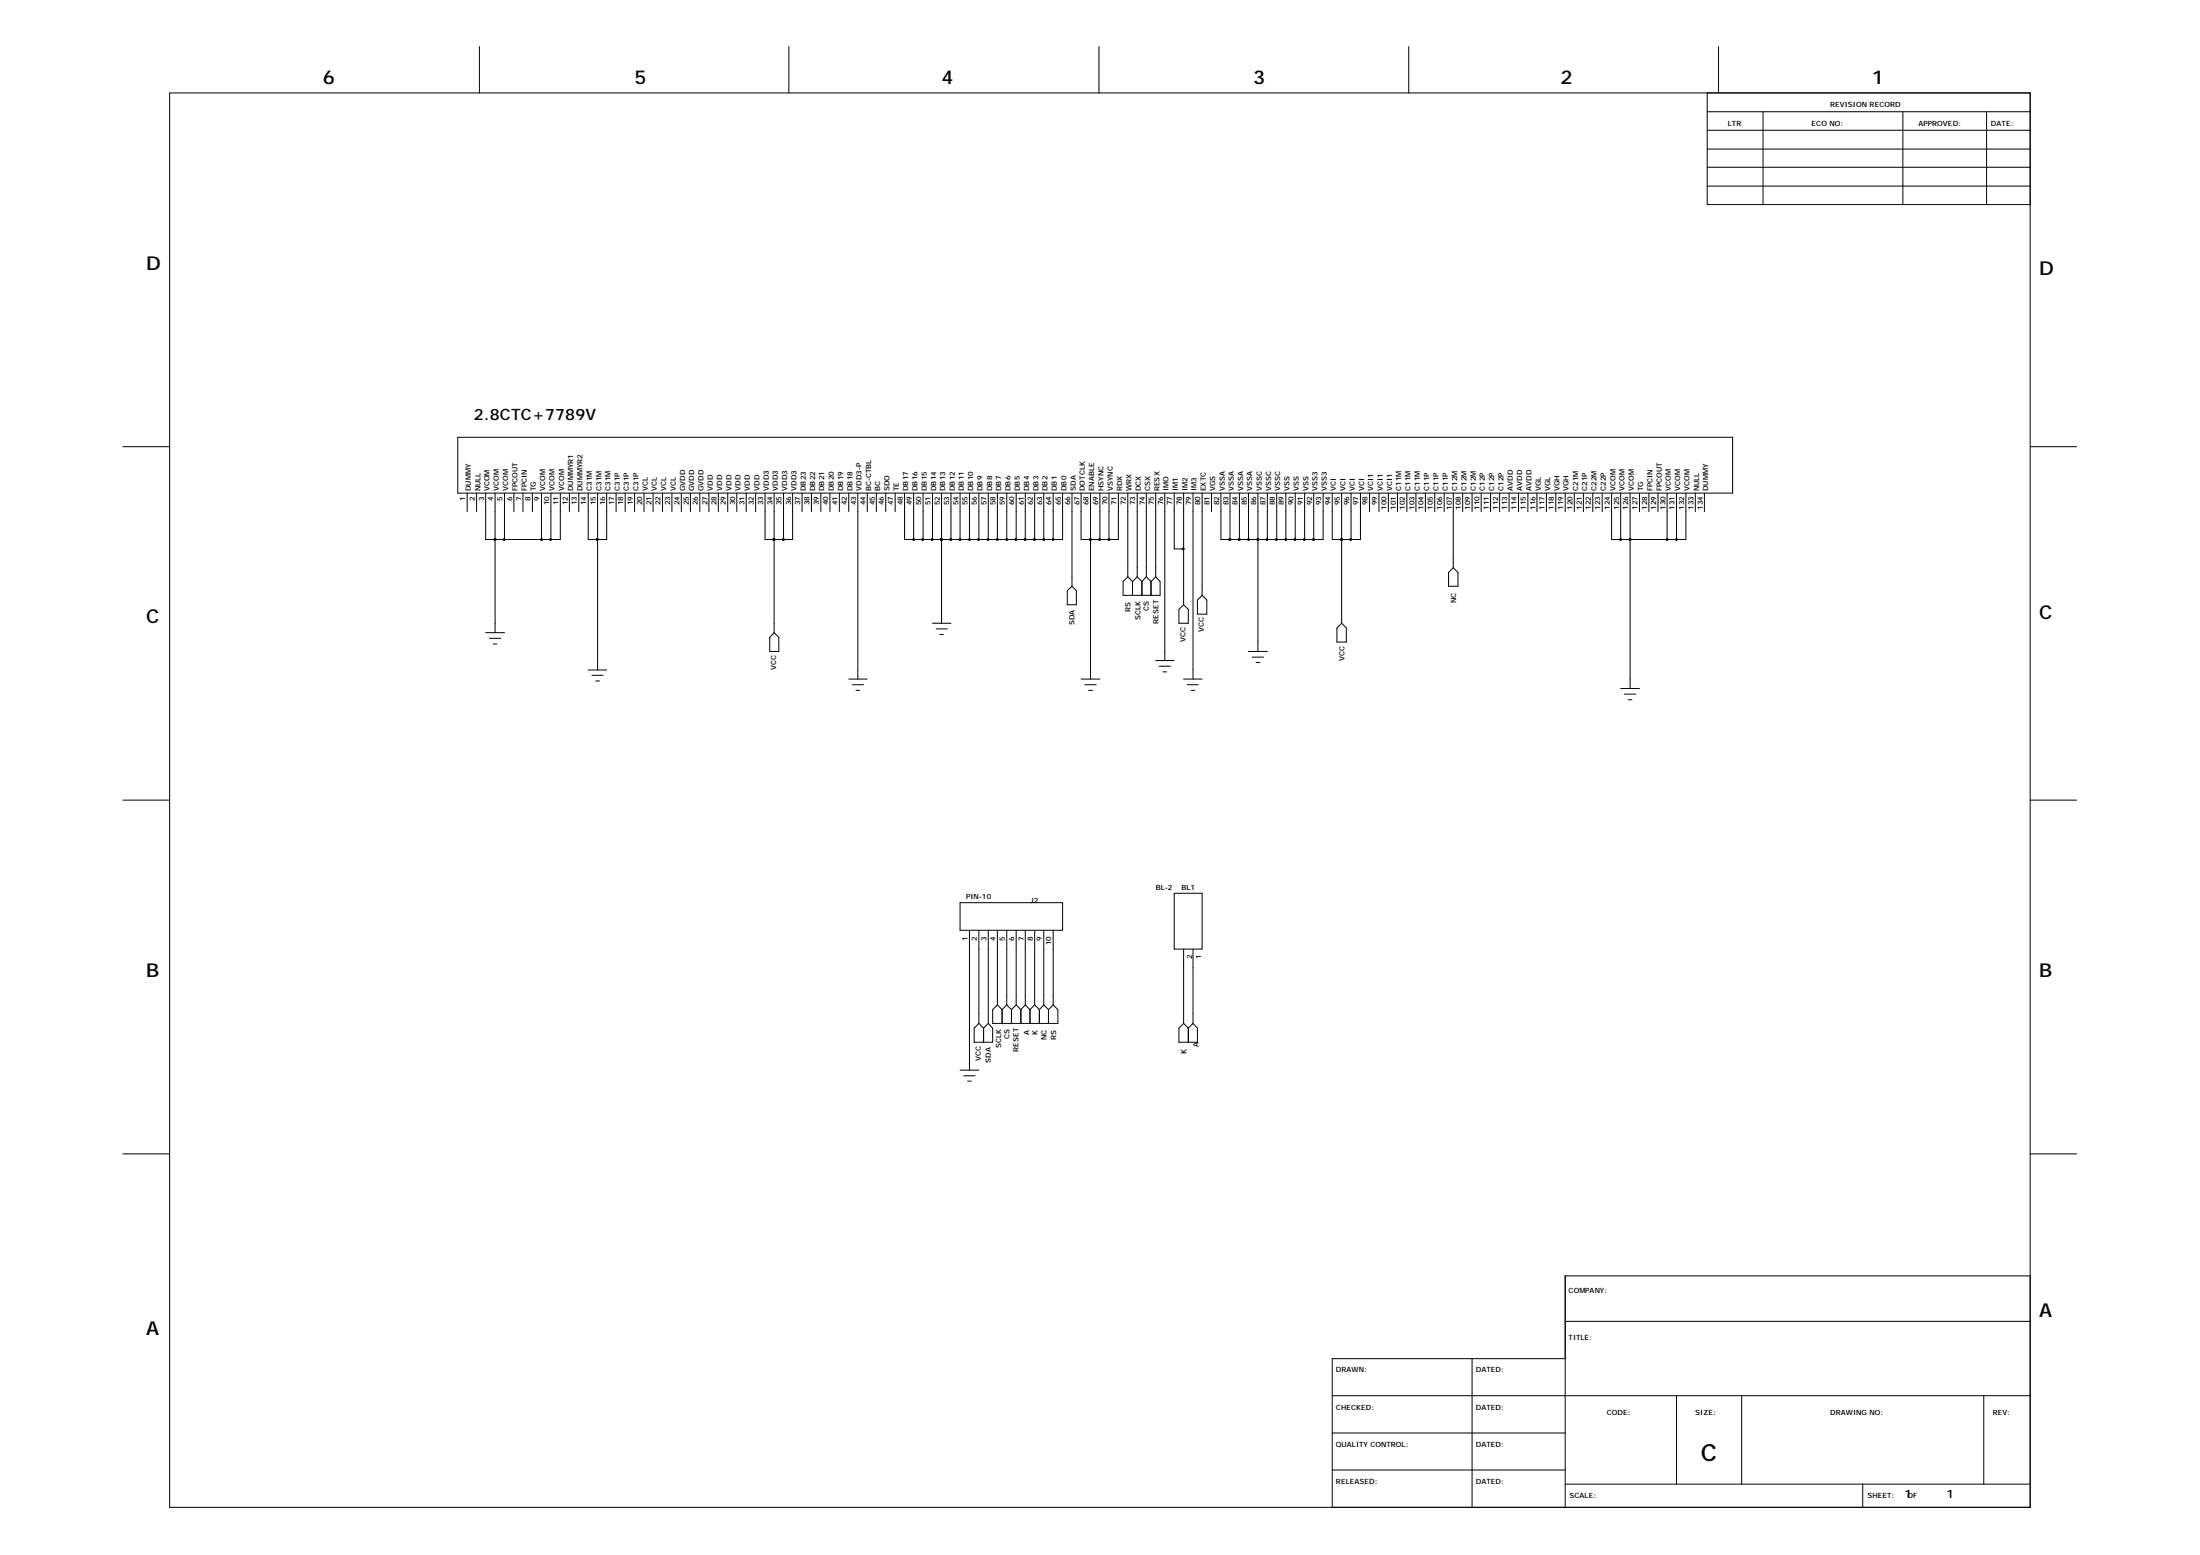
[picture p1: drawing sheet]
<svg xmlns="http://www.w3.org/2000/svg" width="297mm" height="210mm" viewBox="0 0 297 210" stroke-linecap="round" stroke-linejoin="round" font-family="sans-serif">
<g fill="none" stroke="#000" stroke-width=".14">
<path d="M22.9 12.5h251.2v191h-251.2zM64.7 6.3v6.2M106.5 6.3v6.2M148.4 6.3v6.2M190.2 6.3v6.2M230.5 15.1h43.6M230.5 17.6h43.6M230.5 12.5v15.1h43.6M232 6.3v6.2M238 15.1v12.5M256.9 15.1v12.5M268.2 15.1v12.5"/>
<path d="M230.5 20.1h43.6M230.5 22.6h43.6M230.5 25.1h43.6M61.8 59h172.1v7.6h-172.1zM16.6 60.3h6.3M63.1 66.6v2.5M64.3 66.6v2.5M65.6 66.6v6.2h10v-6.2M66.8 66.6v18.8M68.1 66.6v6.2M69.4 66.6v2.5M70.6 66.6v2.5"/>
<path d="M71.9 66.6v2.5M73.1 66.6v6.2M74.4 66.6v6.2M76.9 66.6v2.5M78.1 66.6v2.5M79.4 66.6v6.2h2.5v-6.2M80.7 66.6v23.8M83.2 66.6v2.5M84.4 66.6v2.5M85.7 66.6v2.5M87 66.6v2.5M88.2 66.6v2.5"/>
<path d="M89.5 66.6v2.5M90.7 66.6v2.5M92 66.6v2.5M93.2 66.6v2.5M94.5 66.6v2.5M95.7 66.6v2.5M97 66.6v2.5M98.3 66.6v2.5M99.5 66.6v2.5M100.8 66.6v2.5M102 66.6v2.5M103.3 66.6v6.2h3.7v-6.2"/>
<path d="M104.5 66.6v18.8M105.8 66.6v6.2M108.3 66.6v2.5M109.6 66.6v2.5M110.8 66.6v2.5M112.1 66.6v2.5M113.3 66.6v2.5M114.6 66.6v2.5M115.8 66.6v25.1M117.1 66.6v2.5M118.3 66.6v2.5M119.6 66.6v2.5"/>
<path d="M120.9 66.6v2.5M122.1 66.6v6.2h21.4v-6.2M123.4 66.6v6.2M124.6 66.6v6.2M125.9 66.6v6.2M127.1 66.6v17.5M128.4 66.6v6.2M129.6 66.6v6.2M130.9 66.6v6.2M132.2 66.6v6.2M133.4 66.6v6.2M134.7 66.6v6.2"/>
<path d="M135.9 66.6v6.2M137.2 66.6v6.2M138.4 66.6v6.2M139.7 66.6v6.2M140.9 66.6v6.2M142.2 66.6v6.2M144.1 79.7l.6-.6 .6 .6v1.9h-1.2zM144.7 66.6v12.5M146 66.6v6.2h5v-6.2M147.2 66.6v25.1M148.5 66.6v6.2M149.7 66.6v6.2"/>
<path d="M152.3 66.6v11.3M152.3 77.9l-.7 .6v1.9h5v-1.9l-.6-.6M152.3 77.9l.6 .6M152.9 78.5v1.9M153.5 66.6v11.3M153.5 77.9l.7 .6M153.5 77.9l-.6 .6M154.2 78.5v1.9M154.8 66.6v11.3M154.8 77.9l.6 .6M154.8 77.9l-.6 .6M155.4 78.5v1.9"/>
<path d="M156 66.6v11.3M156 77.9l-.6 .6M157.3 66.6v22.6M158.5 66.6v7.5h1.3M159.8 66.6v15M161.1 66.6v25.1M162.3 66.6v13.8M163.6 66.6v2.5M164.8 66.6v6.2h13.8v-6.2M166.1 66.6v6.2M167.3 66.6v6.2M168.6 66.6v6.2"/>
<path d="M169.8 66.6v21.3M171.1 66.6v6.2M172.4 66.6v6.2M173.6 66.6v6.2M174.9 66.6v6.2M176.1 66.6v6.2M177.4 66.6v6.2M179.9 66.6v6.2h3.8v-6.2M181.1 66.6v17.5M182.4 66.6v6.2M184.9 66.6v2.5M186.2 66.6v2.5"/>
<path d="M187.5 66.6v2.5M188.7 66.6v2.5M189.9 66.6v2.5M191.2 66.6v2.5M192.4 66.6v2.5M193.7 66.6v2.5M195 66.6v2.5M196.2 66.6v10M196.2 76.6l.6 .7v1.8h-1.2v-1.8zM197.5 66.6v2.5M198.8 66.6v2.5M200 66.6v2.5"/>
<path d="M201.3 66.6v2.5M202.5 66.6v2.5M203.8 66.6v2.5M205 66.6v2.5M206.3 66.6v2.5M207.5 66.6v2.5M208.8 66.6v2.5M210.1 66.6v2.5M211.3 66.6v2.5M212.6 66.6v2.5M213.8 66.6v2.5M215.1 66.6v2.5"/>
<path d="M216.3 66.6v2.5M217.6 66.6v6.2h10v-6.2M218.8 66.6v6.2M220.1 66.6v26.3M221.4 66.6v2.5M222.6 66.6v2.5M223.9 66.6v2.5M225.1 66.6v6.2M226.4 66.6v6.2M228.9 66.6v2.5M230.1 66.6v2.5M274.1 60.3h6.3"/>
<path d="M65.6 85.4h2.5M66.1 86.2h1.5M66.6 86.9h.5M79.4 90.4h2.5M79.9 91.2h1.5M80.4 91.9h.5M104.5 85.4l.7 .6v1.9h-1.3v-1.9zM114.6 91.7h2.5M115.1 92.4h1.5M115.6 93.2h.5M125.9 84.1h2.5M126.4 84.9h1.5"/>
<path d="M126.9 85.7h.5M146 91.7h2.5M146.5 92.4h1.5M147 93.2h.5M156 89.2h2.5M156.5 89.9h1.5M157 90.7h.5M159.8 91.7h2.5M159.8 81.6l.6 .7v1.8h-1.2v-1.8zM160.3 92.4h1.5M160.8 93.2h.5M162.3 80.4l.6 .6v1.9h-1.2v-1.9z"/>
<path d="M168.6 87.9h2.5M169.1 88.7h1.5M169.6 89.4h.5M181.1 84.1l.7 .7v1.9h-1.3v-1.9zM218.8 92.9h2.6M219.3 93.7h1.6M219.8 94.5h.5M16.6 108h6.3M274.1 108h6.3M129.6 121.8h13.9v3.8h-13.9zM130.9 125.6v18.9M132.2 125.6v12.5"/>
<path d="M132.2 138.1l-.7 .7v1.9h2.5v-1.9l-.6-.7M132.2 138.1l.6 .7M132.8 138.8v1.9M133.4 125.6v12.5M133.4 138.1l-.6 .7M134.7 125.6v10.1M134.7 135.7l-.7 .6v1.8h8.8v-1.8l-.6-.6M134.7 135.7l.6 .6M135.3 136.3v1.8M135.9 125.6v10.1M135.9 135.7l-.6 .6M135.9 135.7l.7 .6"/>
<path d="M136.6 136.3v1.8M137.2 125.6v10.1M137.2 135.7l.6 .6M137.2 135.7l-.6 .6M137.8 136.3v1.8M138.4 125.6v10.1M138.4 135.7l-.6 .6M138.4 135.7l.7 .6M139.1 136.3v1.8M139.7 125.6v10.1M139.7 135.7l.6 .6M139.7 135.7l-.6 .6"/>
<path d="M140.3 136.3v1.8M140.9 125.6v10.1M140.9 135.7l.7 .6M140.9 135.7l-.6 .6M141.6 136.3v1.8M142.2 125.6v10.1M142.2 135.7l-.6 .6M158.5 120.6h3.8v7.5h-3.8zM159.8 128.1v10M159.8 138.1l-.6 .7v1.9h2.5v-1.9l-.6-.7M159.8 138.1l.6 .7M160.4 138.8v1.9"/>
<path d="M161.1 128.1v10M161.1 138.1l-.7 .7M16.6 155.8h6.3M129.6 144.5h2.6M130.1 145.2h1.6M130.6 145.9h.5M274.1 155.8h6.3M211.3 178.4h62.8M274.1 172.2h-62.8v31.3M179.9 188.4h94.2M179.9 193.4h31.4M179.9 198.4h31.4"/>
<path d="M198.8 183.4v20.1M211.3 183.4h-31.4v20.1M226.4 188.4v11.9M235.2 188.4v11.9M267.8 188.4v11.9M211.3 200.3h62.8M251.5 200.3v3.2"/>
</g>
<g fill="#000" stroke="#000" stroke-width=".14">
<path d="M66.7 72.7h.2v.2h-.2z" fill-rule="evenodd"/>
<path d="M66.7 72.7h.2v.2h-.2z" fill-rule="evenodd"/>
<path d="M68 72.7h.2v.2h-.2z" fill-rule="evenodd"/>
<path d="M73 72.7h.2v.2h-.2z" fill-rule="evenodd"/>
<path d="M74.2 72.7h.2v.2h-.2z" fill-rule="evenodd"/>
<path d="M80.5 72.7h.2v.2h-.2z" fill-rule="evenodd"/>
<path d="M80.5 72.7h.2v.2h-.2z" fill-rule="evenodd"/>
<path d="M104.4 72.7h.2v.1l-.1 .2-.1-.1z" fill-rule="evenodd"/>
<path d="M104.4 72.7h.2v.1l-.1 .2-.1-.1z" fill-rule="evenodd"/>
<path d="M105.7 72.7h.2v.1l-.2 .2v-.1z" fill-rule="evenodd"/>
<path d="M123.3 72.7h.1v.2h-.1z" fill-rule="evenodd"/>
<path d="M124.5 72.7h.2v.2h-.2z" fill-rule="evenodd"/>
<path d="M125.8 72.7h.1v.2h-.1z" fill-rule="evenodd"/>
<path d="M127 72.7h.2l.1 .1-.2 .2-.1-.1z" fill-rule="evenodd"/>
<path d="M127 72.7h.2l.1 .1-.2 .2-.1-.1z" fill-rule="evenodd"/>
<path d="M128.3 72.7h.2v.1l-.1 .2-.1-.1z" fill-rule="evenodd"/>
<path d="M129.5 72.7h.2v.2h-.2z" fill-rule="evenodd"/>
<path d="M130.8 72.7h.2v.2h-.2z" fill-rule="evenodd"/>
<path d="M132 72.7h.2v.2h-.2z" fill-rule="evenodd"/>
<path d="M133.3 72.7h.2v.2h-.2z" fill-rule="evenodd"/>
<path d="M134.6 72.7h.1v.2h-.1z" fill-rule="evenodd"/>
<path d="M135.8 72.7h.2v.2h-.2z" fill-rule="evenodd"/>
<path d="M137.1 72.7h.1v.2h-.1z" fill-rule="evenodd"/>
<path d="M138.3 72.7h.2l.1 .1-.2 .2-.1-.1z" fill-rule="evenodd"/>
<path d="M139.6 72.7h.2v.1l-.1 .2-.1-.1z" fill-rule="evenodd"/>
<path d="M140.8 72.7h.2v.2h-.2z" fill-rule="evenodd"/>
<path d="M142.1 72.7h.2v.2h-.2z" fill-rule="evenodd"/>
<path d="M147.1 72.7h.2v.2h-.2z" fill-rule="evenodd"/>
<path d="M147.1 72.7h.2v.2h-.2z" fill-rule="evenodd"/>
<path d="M148.4 72.7h.1v.2h-.1z" fill-rule="evenodd"/>
<path d="M149.6 72.7h.2v.2h-.2z" fill-rule="evenodd"/>
<path d="M159.7 74h.1v.2h-.1z" fill-rule="evenodd"/>
<path d="M165.9 72.7h.2l.1 .1-.2 .2-.1-.1z" fill-rule="evenodd"/>
<path d="M167.2 72.7h.2l.1 .1-.2 .2-.1-.1z" fill-rule="evenodd"/>
<path d="M168.5 72.7h.2v.2h-.2z" fill-rule="evenodd"/>
<path d="M169.7 72.7h.2v.2h-.2z" fill-rule="evenodd"/>
<path d="M169.7 72.7h.2v.2h-.2z" fill-rule="evenodd"/>
<path d="M171 72.7h.1v.2h-.1z" fill-rule="evenodd"/>
<path d="M172.2 72.7h.2v.2h-.2z" fill-rule="evenodd"/>
<path d="M173.5 72.7h.2v.2h-.2z" fill-rule="evenodd"/>
<path d="M174.7 72.7h.2v.2h-.2z" fill-rule="evenodd"/>
<path d="M176 72.7h.2v.2h-.2z" fill-rule="evenodd"/>
<path d="M177.2 72.7h.3v.1l-.2 .2-.1-.1z" fill-rule="evenodd"/>
<path d="M181 72.7h.2v.2h-.2z" fill-rule="evenodd"/>
<path d="M181 72.7h.2v.2h-.2z" fill-rule="evenodd"/>
<path d="M182.3 72.7h.2v.2h-.2z" fill-rule="evenodd"/>
<path d="M218.7 72.7h.2v.2h-.2z" fill-rule="evenodd"/>
<path d="M220 72.7h.2v.2h-.2z" fill-rule="evenodd"/>
<path d="M220 72.7h.2v.2h-.2z" fill-rule="evenodd"/>
<path d="M225 72.7h.2v.2h-.2z" fill-rule="evenodd"/>
<path d="M226.3 72.7h.1v.2h-.1z" fill-rule="evenodd"/>
</g>
<text font-size="3.2" x="229.7" y="197.2">C</text>
<g font-size="2.6">
<text x="43.6" y="11.3">6</text>
<text x="85.7" y="11.3">5</text>
<text x="127.1" y="11.3">4</text>
<text x="169.2" y="11.3">3</text>
<text x="210.7" y="11.3">2</text>
<text x="252.7" y="11.3">1</text>
<text x="19.7" y="36.4">D</text>
<text x="275.3" y="37.1">D</text>
<text x="275.3" y="83.5">C</text>
<text x="19.7" y="84.1">C</text>
<text x="19.7" y="131.9">B</text>
<text x="275.3" y="131.9">B</text>
<text x="275.3" y="177.7">A</text>
<text x="19.7" y="180.2">A</text>
</g>
<text font-size="2.1" x="64" y="56.7">2.8CTC+7789V</text>
<g font-size="1.6">
<text x="257.1" y="202.2">1</text>
<text x="262.8" y="202.2">1</text>
</g>
<g font-size="1">
<text x="233.3" y="16.9">LTR</text>
<text x="244.6" y="16.9">ECO NO:</text>
<text x="247.1" y="14.4">REVISION RECORD</text>
<text x="259" y="16.9">APPROVED:</text>
<text x="268.8" y="16.9">DATE:</text>
<text x="62.8" y="67.6" transform="rotate(-90 62.8 67.6)">1</text>
<text x="63.6" y="66.3" transform="rotate(-90 63.6 66.3)">DUMMY</text>
<text x="64.1" y="67.6" transform="rotate(-90 64.1 67.6)">2</text>
<text x="64.9" y="66.3" transform="rotate(-90 64.9 66.3)">NULL</text>
<text x="65.4" y="67.6" transform="rotate(-90 65.4 67.6)">3</text>
<text x="66.1" y="66.3" transform="rotate(-90 66.1 66.3)">VCOM</text>
<text x="66.6" y="67.6" transform="rotate(-90 66.6 67.6)">4</text>
<text x="67.4" y="66.3" transform="rotate(-90 67.4 66.3)">VCOM</text>
<text x="67.9" y="67.6" transform="rotate(-90 67.9 67.6)">5</text>
<text x="68.6" y="66.3" transform="rotate(-90 68.6 66.3)">VCOM</text>
<text x="69.1" y="67.6" transform="rotate(-90 69.1 67.6)">6</text>
<text x="69.9" y="66.3" transform="rotate(-90 69.9 66.3)">FPCOUT</text>
<text x="70.4" y="67.6" transform="rotate(-90 70.4 67.6)">7</text>
<text x="71.1" y="66.3" transform="rotate(-90 71.1 66.3)">FPCIN</text>
<text x="71.6" y="67.6" transform="rotate(-90 71.6 67.6)">8</text>
<text x="72.3" y="66.3" transform="rotate(-90 72.3 66.3)">TG</text>
<text x="72.9" y="67.6" transform="rotate(-90 72.9 67.6)">9</text>
<text x="73.6" y="66.3" transform="rotate(-90 73.6 66.3)">VCOM</text>
<text x="74.1" y="68.2" transform="rotate(-90 74.1 68.2)">10</text>
<text x="74.9" y="66.3" transform="rotate(-90 74.9 66.3)">VCOM</text>
<text x="75.4" y="68.2" transform="rotate(-90 75.4 68.2)">11</text>
<text x="76.2" y="66.3" transform="rotate(-90 76.2 66.3)">VCOM</text>
<text x="76.7" y="68.2" transform="rotate(-90 76.7 68.2)">12</text>
<text x="77.4" y="66.3" transform="rotate(-90 77.4 66.3)">DUMMYR1</text>
<text x="77.9" y="68.2" transform="rotate(-90 77.9 68.2)">13</text>
<text x="78.7" y="66.3" transform="rotate(-90 78.7 66.3)">DUMMYR2</text>
<text x="79.2" y="68.2" transform="rotate(-90 79.2 68.2)">14</text>
<text x="79.9" y="66.3" transform="rotate(-90 79.9 66.3)">C31M</text>
<text x="80.4" y="68.2" transform="rotate(-90 80.4 68.2)">15</text>
<text x="81.2" y="66.3" transform="rotate(-90 81.2 66.3)">C31M</text>
<text x="81.7" y="68.2" transform="rotate(-90 81.7 68.2)">16</text>
<text x="82.4" y="66.3" transform="rotate(-90 82.4 66.3)">C31M</text>
<text x="82.9" y="68.2" transform="rotate(-90 82.9 68.2)">17</text>
<text x="83.7" y="66.3" transform="rotate(-90 83.7 66.3)">C31P</text>
<text x="84.2" y="68.2" transform="rotate(-90 84.2 68.2)">18</text>
<text x="84.9" y="66.3" transform="rotate(-90 84.9 66.3)">C31P</text>
<text x="85.4" y="68.2" transform="rotate(-90 85.4 68.2)">19</text>
<text x="86.2" y="66.3" transform="rotate(-90 86.2 66.3)">C31P</text>
<text x="86.7" y="68.2" transform="rotate(-90 86.7 68.2)">20</text>
<text x="87.5" y="66.3" transform="rotate(-90 87.5 66.3)">VCL</text>
<text x="88" y="68.2" transform="rotate(-90 88 68.2)">21</text>
<text x="88.7" y="66.3" transform="rotate(-90 88.7 66.3)">VCL</text>
<text x="89.2" y="68.2" transform="rotate(-90 89.2 68.2)">22</text>
<text x="90" y="66.3" transform="rotate(-90 90 66.3)">VCL</text>
<text x="90.5" y="68.2" transform="rotate(-90 90.5 68.2)">23</text>
<text x="91.2" y="66.3" transform="rotate(-90 91.2 66.3)">VCL</text>
<text x="91.7" y="68.2" transform="rotate(-90 91.7 68.2)">24</text>
<text x="92.5" y="66.3" transform="rotate(-90 92.5 66.3)">GVDD</text>
<text x="93" y="68.2" transform="rotate(-90 93 68.2)">25</text>
<text x="93.7" y="66.3" transform="rotate(-90 93.7 66.3)">GVDD</text>
<text x="94.2" y="68.2" transform="rotate(-90 94.2 68.2)">26</text>
<text x="95" y="66.3" transform="rotate(-90 95 66.3)">GVDD</text>
<text x="95.5" y="68.2" transform="rotate(-90 95.5 68.2)">27</text>
<text x="96.2" y="66.3" transform="rotate(-90 96.2 66.3)">VDD</text>
<text x="96.7" y="68.2" transform="rotate(-90 96.7 68.2)">28</text>
<text x="97.5" y="66.3" transform="rotate(-90 97.5 66.3)">VDD</text>
<text x="98" y="68.2" transform="rotate(-90 98 68.2)">29</text>
<text x="98.8" y="66.3" transform="rotate(-90 98.8 66.3)">VDD</text>
<text x="99.3" y="68.2" transform="rotate(-90 99.3 68.2)">30</text>
<text x="100" y="66.3" transform="rotate(-90 100 66.3)">VDD</text>
<text x="100.5" y="68.2" transform="rotate(-90 100.5 68.2)">31</text>
<text x="101.3" y="66.3" transform="rotate(-90 101.3 66.3)">VDD</text>
<text x="101.8" y="68.2" transform="rotate(-90 101.8 68.2)">32</text>
<text x="102.5" y="66.3" transform="rotate(-90 102.5 66.3)">VDD</text>
<text x="103" y="68.2" transform="rotate(-90 103 68.2)">33</text>
<text x="103.8" y="66.3" transform="rotate(-90 103.8 66.3)">VDD3</text>
<text x="104.3" y="68.2" transform="rotate(-90 104.3 68.2)">34</text>
<text x="105" y="66.3" transform="rotate(-90 105 66.3)">VDD3</text>
<text x="105.5" y="68.2" transform="rotate(-90 105.5 68.2)">35</text>
<text x="106.3" y="66.3" transform="rotate(-90 106.3 66.3)">VDD3</text>
<text x="106.8" y="68.2" transform="rotate(-90 106.8 68.2)">36</text>
<text x="107.5" y="66.3" transform="rotate(-90 107.5 66.3)">VDD3</text>
<text x="108" y="68.2" transform="rotate(-90 108 68.2)">37</text>
<text x="108.8" y="66.3" transform="rotate(-90 108.8 66.3)">DB23</text>
<text x="109.3" y="68.2" transform="rotate(-90 109.3 68.2)">38</text>
<text x="110.1" y="66.3" transform="rotate(-90 110.1 66.3)">DB22</text>
<text x="110.6" y="68.2" transform="rotate(-90 110.6 68.2)">39</text>
<text x="111.3" y="66.3" transform="rotate(-90 111.3 66.3)">DB21</text>
<text x="111.8" y="68.2" transform="rotate(-90 111.8 68.2)">40</text>
<text x="112.6" y="66.3" transform="rotate(-90 112.6 66.3)">DB20</text>
<text x="113.1" y="68.2" transform="rotate(-90 113.1 68.2)">41</text>
<text x="113.8" y="66.3" transform="rotate(-90 113.8 66.3)">DB19</text>
<text x="114.3" y="68.2" transform="rotate(-90 114.3 68.2)">42</text>
<text x="115.1" y="66.3" transform="rotate(-90 115.1 66.3)">DB18</text>
<text x="115.6" y="68.2" transform="rotate(-90 115.6 68.2)">43</text>
<text x="116.3" y="66.3" transform="rotate(-90 116.3 66.3)">VDD3-P</text>
<text x="116.8" y="68.2" transform="rotate(-90 116.8 68.2)">44</text>
<text x="117.6" y="66.3" transform="rotate(-90 117.6 66.3)">BC-CTBL</text>
<text x="118.1" y="68.2" transform="rotate(-90 118.1 68.2)">45</text>
<text x="118.8" y="66.3" transform="rotate(-90 118.8 66.3)">BC</text>
<text x="119.3" y="68.2" transform="rotate(-90 119.3 68.2)">46</text>
<text x="120.1" y="66.3" transform="rotate(-90 120.1 66.3)">SDO</text>
<text x="120.6" y="68.2" transform="rotate(-90 120.6 68.2)">47</text>
<text x="121.4" y="66.3" transform="rotate(-90 121.4 66.3)">TE</text>
<text x="121.9" y="68.2" transform="rotate(-90 121.9 68.2)">48</text>
<text x="122.6" y="66.3" transform="rotate(-90 122.6 66.3)">DB17</text>
<text x="123.1" y="68.2" transform="rotate(-90 123.1 68.2)">49</text>
<text x="123.9" y="66.3" transform="rotate(-90 123.9 66.3)">DB16</text>
<text x="124.4" y="68.2" transform="rotate(-90 124.4 68.2)">50</text>
<text x="125.1" y="66.3" transform="rotate(-90 125.1 66.3)">DB15</text>
<text x="125.6" y="68.2" transform="rotate(-90 125.6 68.2)">51</text>
<text x="126.4" y="66.3" transform="rotate(-90 126.4 66.3)">DB14</text>
<text x="126.9" y="68.2" transform="rotate(-90 126.9 68.2)">52</text>
<text x="127.6" y="66.3" transform="rotate(-90 127.6 66.3)">DB13</text>
<text x="128.1" y="68.2" transform="rotate(-90 128.1 68.2)">53</text>
<text x="128.9" y="66.3" transform="rotate(-90 128.9 66.3)">DB12</text>
<text x="129.4" y="68.2" transform="rotate(-90 129.4 68.2)">54</text>
<text x="130.1" y="66.3" transform="rotate(-90 130.1 66.3)">DB11</text>
<text x="130.6" y="68.2" transform="rotate(-90 130.6 68.2)">55</text>
<text x="131.4" y="66.3" transform="rotate(-90 131.4 66.3)">DB10</text>
<text x="131.9" y="68.2" transform="rotate(-90 131.9 68.2)">56</text>
<text x="132.7" y="66.3" transform="rotate(-90 132.7 66.3)">DB9</text>
<text x="133.2" y="68.2" transform="rotate(-90 133.2 68.2)">57</text>
<text x="133.9" y="66.3" transform="rotate(-90 133.9 66.3)">DB8</text>
<text x="134.4" y="68.2" transform="rotate(-90 134.4 68.2)">58</text>
<text x="135.2" y="66.3" transform="rotate(-90 135.2 66.3)">DB7</text>
<text x="135.7" y="68.2" transform="rotate(-90 135.7 68.2)">59</text>
<text x="136.4" y="66.3" transform="rotate(-90 136.4 66.3)">DB6</text>
<text x="136.9" y="68.2" transform="rotate(-90 136.9 68.2)">60</text>
<text x="137.7" y="66.3" transform="rotate(-90 137.7 66.3)">DB5</text>
<text x="138.2" y="68.2" transform="rotate(-90 138.2 68.2)">61</text>
<text x="138.9" y="66.3" transform="rotate(-90 138.9 66.3)">DB4</text>
<text x="139.4" y="68.2" transform="rotate(-90 139.4 68.2)">62</text>
<text x="140.2" y="66.3" transform="rotate(-90 140.2 66.3)">DB3</text>
<text x="140.7" y="68.2" transform="rotate(-90 140.7 68.2)">63</text>
<text x="141.4" y="66.3" transform="rotate(-90 141.4 66.3)">DB2</text>
<text x="141.9" y="68.2" transform="rotate(-90 141.9 68.2)">64</text>
<text x="142.7" y="66.3" transform="rotate(-90 142.7 66.3)">DB1</text>
<text x="143.2" y="68.2" transform="rotate(-90 143.2 68.2)">65</text>
<text x="144" y="66.3" transform="rotate(-90 144 66.3)">DB0</text>
<text x="144.5" y="68.2" transform="rotate(-90 144.5 68.2)">66</text>
<text x="145.2" y="66.3" transform="rotate(-90 145.2 66.3)">SDA</text>
<text x="145.8" y="68.2" transform="rotate(-90 145.8 68.2)">67</text>
<text x="146.5" y="66.3" transform="rotate(-90 146.5 66.3)">DOTCLK</text>
<text x="147" y="68.2" transform="rotate(-90 147 68.2)">68</text>
<text x="147.7" y="66.3" transform="rotate(-90 147.7 66.3)">ENABLE</text>
<text x="148.3" y="68.2" transform="rotate(-90 148.3 68.2)">69</text>
<text x="149" y="66.3" transform="rotate(-90 149 66.3)">HSYNC</text>
<text x="149.5" y="68.2" transform="rotate(-90 149.5 68.2)">70</text>
<text x="150.2" y="66.3" transform="rotate(-90 150.2 66.3)">VSYNC</text>
<text x="150.7" y="68.2" transform="rotate(-90 150.7 68.2)">71</text>
<text x="151.5" y="66.3" transform="rotate(-90 151.5 66.3)">RDX</text>
<text x="152" y="68.2" transform="rotate(-90 152 68.2)">72</text>
<text x="152.8" y="66.3" transform="rotate(-90 152.8 66.3)">WRX</text>
<text x="153.3" y="68.2" transform="rotate(-90 153.3 68.2)">73</text>
<text x="154.1" y="66.3" transform="rotate(-90 154.1 66.3)">DCX</text>
<text x="154.6" y="68.2" transform="rotate(-90 154.6 68.2)">74</text>
<text x="155.3" y="66.3" transform="rotate(-90 155.3 66.3)">CSX</text>
<text x="155.8" y="68.2" transform="rotate(-90 155.8 68.2)">75</text>
<text x="156.5" y="66.3" transform="rotate(-90 156.5 66.3)">RESX</text>
<text x="157.1" y="68.2" transform="rotate(-90 157.1 68.2)">76</text>
<text x="157.8" y="66.3" transform="rotate(-90 157.8 66.3)">IMO</text>
<text x="158.3" y="68.2" transform="rotate(-90 158.3 68.2)">77</text>
<text x="159" y="66.3" transform="rotate(-90 159 66.3)">IM1</text>
<text x="159.6" y="68.2" transform="rotate(-90 159.6 68.2)">78</text>
<text x="160.3" y="66.3" transform="rotate(-90 160.3 66.3)">IM2</text>
<text x="160.8" y="68.2" transform="rotate(-90 160.8 68.2)">79</text>
<text x="161.5" y="66.3" transform="rotate(-90 161.5 66.3)">IM3</text>
<text x="162.1" y="68.2" transform="rotate(-90 162.1 68.2)">80</text>
<text x="162.8" y="66.3" transform="rotate(-90 162.8 66.3)">EXTC</text>
<text x="163.3" y="68.2" transform="rotate(-90 163.3 68.2)">81</text>
<text x="164.1" y="66.3" transform="rotate(-90 164.1 66.3)">VGS</text>
<text x="164.6" y="68.2" transform="rotate(-90 164.6 68.2)">82</text>
<text x="165.4" y="66.3" transform="rotate(-90 165.4 66.3)">VSSA</text>
<text x="165.9" y="68.2" transform="rotate(-90 165.9 68.2)">83</text>
<text x="166.6" y="66.3" transform="rotate(-90 166.6 66.3)">VSSA</text>
<text x="167.1" y="68.2" transform="rotate(-90 167.1 68.2)">84</text>
<text x="167.9" y="66.3" transform="rotate(-90 167.9 66.3)">VSSA</text>
<text x="168.4" y="68.2" transform="rotate(-90 168.4 68.2)">85</text>
<text x="169.1" y="66.3" transform="rotate(-90 169.1 66.3)">VSSA</text>
<text x="169.6" y="68.2" transform="rotate(-90 169.6 68.2)">86</text>
<text x="170.3" y="66.3" transform="rotate(-90 170.3 66.3)">VSSC</text>
<text x="170.9" y="68.2" transform="rotate(-90 170.9 68.2)">87</text>
<text x="171.6" y="66.3" transform="rotate(-90 171.6 66.3)">VSSC</text>
<text x="172.1" y="68.2" transform="rotate(-90 172.1 68.2)">88</text>
<text x="172.8" y="66.3" transform="rotate(-90 172.8 66.3)">VSSC</text>
<text x="173.4" y="68.2" transform="rotate(-90 173.4 68.2)">89</text>
<text x="174.1" y="66.3" transform="rotate(-90 174.1 66.3)">VSS</text>
<text x="174.6" y="68.2" transform="rotate(-90 174.6 68.2)">90</text>
<text x="175.4" y="66.3" transform="rotate(-90 175.4 66.3)">VSS</text>
<text x="175.9" y="68.2" transform="rotate(-90 175.9 68.2)">91</text>
<text x="176.7" y="66.3" transform="rotate(-90 176.7 66.3)">VSS</text>
<text x="177.2" y="68.2" transform="rotate(-90 177.2 68.2)">92</text>
<text x="177.9" y="66.3" transform="rotate(-90 177.9 66.3)">VSS3</text>
<text x="178.4" y="68.2" transform="rotate(-90 178.4 68.2)">93</text>
<text x="179.2" y="66.3" transform="rotate(-90 179.2 66.3)">VSS3</text>
<text x="179.7" y="68.2" transform="rotate(-90 179.7 68.2)">94</text>
<text x="180.4" y="66.3" transform="rotate(-90 180.4 66.3)">VCI</text>
<text x="180.9" y="68.2" transform="rotate(-90 180.9 68.2)">95</text>
<text x="181.7" y="66.3" transform="rotate(-90 181.7 66.3)">VCI</text>
<text x="182.2" y="68.2" transform="rotate(-90 182.2 68.2)">96</text>
<text x="182.9" y="66.3" transform="rotate(-90 182.9 66.3)">VCI</text>
<text x="183.4" y="68.2" transform="rotate(-90 183.4 68.2)">97</text>
<text x="184.2" y="66.3" transform="rotate(-90 184.2 66.3)">VCI</text>
<text x="184.7" y="68.2" transform="rotate(-90 184.7 68.2)">98</text>
<text x="185.4" y="66.3" transform="rotate(-90 185.4 66.3)">VCI1</text>
<text x="185.9" y="68.2" transform="rotate(-90 185.9 68.2)">99</text>
<text x="186.7" y="66.3" transform="rotate(-90 186.7 66.3)">VCI1</text>
<text x="187.2" y="68.8" transform="rotate(-90 187.2 68.8)">100</text>
<text x="188" y="66.3" transform="rotate(-90 188 66.3)">VCI1</text>
<text x="188.5" y="68.8" transform="rotate(-90 188.5 68.8)">101</text>
<text x="189.2" y="66.3" transform="rotate(-90 189.2 66.3)">C11M</text>
<text x="189.7" y="68.8" transform="rotate(-90 189.7 68.8)">102</text>
<text x="190.5" y="66.3" transform="rotate(-90 190.5 66.3)">C11M</text>
<text x="191" y="68.8" transform="rotate(-90 191 68.8)">103</text>
<text x="191.7" y="66.3" transform="rotate(-90 191.7 66.3)">C11M</text>
<text x="192.2" y="68.8" transform="rotate(-90 192.2 68.8)">104</text>
<text x="193" y="66.3" transform="rotate(-90 193 66.3)">C11P</text>
<text x="193.5" y="68.8" transform="rotate(-90 193.5 68.8)">105</text>
<text x="194.2" y="66.3" transform="rotate(-90 194.2 66.3)">C11P</text>
<text x="194.7" y="68.8" transform="rotate(-90 194.7 68.8)">106</text>
<text x="195.5" y="66.3" transform="rotate(-90 195.5 66.3)">C11P</text>
<text x="196" y="68.8" transform="rotate(-90 196 68.8)">107</text>
<text x="196.7" y="66.3" transform="rotate(-90 196.7 66.3)">C12M</text>
<text x="197.2" y="68.8" transform="rotate(-90 197.2 68.8)">108</text>
<text x="198" y="66.3" transform="rotate(-90 198 66.3)">C12M</text>
<text x="198.5" y="68.8" transform="rotate(-90 198.5 68.8)">109</text>
<text x="199.3" y="66.3" transform="rotate(-90 199.3 66.3)">C12M</text>
<text x="199.8" y="68.8" transform="rotate(-90 199.8 68.8)">110</text>
<text x="200.5" y="66.3" transform="rotate(-90 200.5 66.3)">C12P</text>
<text x="201" y="68.8" transform="rotate(-90 201 68.8)">111</text>
<text x="201.8" y="66.3" transform="rotate(-90 201.8 66.3)">C12P</text>
<text x="202.3" y="68.8" transform="rotate(-90 202.3 68.8)">112</text>
<text x="203" y="66.3" transform="rotate(-90 203 66.3)">C12P</text>
<text x="203.5" y="68.8" transform="rotate(-90 203.5 68.8)">113</text>
<text x="204.3" y="66.3" transform="rotate(-90 204.3 66.3)">AVDD</text>
<text x="204.8" y="68.8" transform="rotate(-90 204.8 68.8)">114</text>
<text x="205.5" y="66.3" transform="rotate(-90 205.5 66.3)">AVDD</text>
<text x="206" y="68.8" transform="rotate(-90 206 68.8)">115</text>
<text x="206.8" y="66.3" transform="rotate(-90 206.8 66.3)">AVDD</text>
<text x="207.3" y="68.8" transform="rotate(-90 207.3 68.8)">116</text>
<text x="208" y="66.3" transform="rotate(-90 208 66.3)">VGL</text>
<text x="208.5" y="68.8" transform="rotate(-90 208.5 68.8)">117</text>
<text x="209.3" y="66.3" transform="rotate(-90 209.3 66.3)">VGL</text>
<text x="209.8" y="68.8" transform="rotate(-90 209.8 68.8)">118</text>
<text x="210.6" y="66.3" transform="rotate(-90 210.6 66.3)">VGH</text>
<text x="211.1" y="68.8" transform="rotate(-90 211.1 68.8)">119</text>
<text x="211.8" y="66.3" transform="rotate(-90 211.8 66.3)">VGH</text>
<text x="212.3" y="68.8" transform="rotate(-90 212.3 68.8)">120</text>
<text x="213.1" y="66.3" transform="rotate(-90 213.1 66.3)">C21M</text>
<text x="213.6" y="68.8" transform="rotate(-90 213.6 68.8)">121</text>
<text x="214.3" y="66.3" transform="rotate(-90 214.3 66.3)">C21P</text>
<text x="214.8" y="68.8" transform="rotate(-90 214.8 68.8)">122</text>
<text x="215.6" y="66.3" transform="rotate(-90 215.6 66.3)">C22M</text>
<text x="216.1" y="68.8" transform="rotate(-90 216.1 68.8)">123</text>
<text x="216.8" y="66.3" transform="rotate(-90 216.8 66.3)">C22P</text>
<text x="217.3" y="68.8" transform="rotate(-90 217.3 68.8)">124</text>
<text x="218.1" y="66.3" transform="rotate(-90 218.1 66.3)">VCOM</text>
<text x="218.6" y="68.8" transform="rotate(-90 218.6 68.8)">125</text>
<text x="219.3" y="66.3" transform="rotate(-90 219.3 66.3)">VCOM</text>
<text x="219.8" y="68.8" transform="rotate(-90 219.8 68.8)">126</text>
<text x="220.6" y="66.3" transform="rotate(-90 220.6 66.3)">VCOM</text>
<text x="221.1" y="68.8" transform="rotate(-90 221.1 68.8)">127</text>
<text x="221.9" y="66.3" transform="rotate(-90 221.9 66.3)">TG</text>
<text x="222.4" y="68.8" transform="rotate(-90 222.4 68.8)">128</text>
<text x="223.1" y="66.3" transform="rotate(-90 223.1 66.3)">FPCIN</text>
<text x="223.6" y="68.8" transform="rotate(-90 223.6 68.8)">129</text>
<text x="224.4" y="66.3" transform="rotate(-90 224.4 66.3)">FPCOUT</text>
<text x="224.9" y="68.8" transform="rotate(-90 224.9 68.8)">130</text>
<text x="225.6" y="66.3" transform="rotate(-90 225.6 66.3)">VCOM</text>
<text x="226.1" y="68.8" transform="rotate(-90 226.1 68.8)">131</text>
<text x="226.9" y="66.3" transform="rotate(-90 226.9 66.3)">VCOM</text>
<text x="227.4" y="68.8" transform="rotate(-90 227.4 68.8)">132</text>
<text x="228.1" y="66.3" transform="rotate(-90 228.1 66.3)">VCOM</text>
<text x="228.6" y="68.8" transform="rotate(-90 228.6 68.8)">133</text>
<text x="229.4" y="66.3" transform="rotate(-90 229.4 66.3)">NULL</text>
<text x="229.9" y="68.8" transform="rotate(-90 229.9 68.8)">134</text>
<text x="230.6" y="66.3" transform="rotate(-90 230.6 66.3)">DUMMY</text>
<text x="152.7" y="82.6" transform="rotate(-90 152.7 82.6)">RS</text>
<text x="154" y="83.7" transform="rotate(-90 154 83.7)">SCLK</text>
<text x="155.1" y="82.5" transform="rotate(-90 155.1 82.5)">CS</text>
<text x="196.6" y="81.4" transform="rotate(-90 196.6 81.4)">NC</text>
<text x="145.1" y="84.4" transform="rotate(-90 145.1 84.4)">SDA</text>
<text x="156.4" y="84.2" transform="rotate(-90 156.4 84.2)">RESET</text>
<text x="160.1" y="86.7" transform="rotate(-90 160.1 86.7)">VCC</text>
<text x="162.6" y="85.3" transform="rotate(-90 162.6 85.3)">VCC</text>
<text x="181.5" y="89.2" transform="rotate(-90 181.5 89.2)">VCC</text>
<text x="104.8" y="90.5" transform="rotate(-90 104.8 90.5)">VCC</text>
<text x="130.4" y="121.3">PIN-10</text>
<text x="139.1" y="121.8">J2</text>
<text x="156" y="120.1">BL-2</text>
<text x="159.5" y="120.1">BL1</text>
<text x="130.6" y="127" transform="rotate(-90 130.6 127)">1</text>
<text x="131.9" y="127" transform="rotate(-90 131.9 127)">2</text>
<text x="133.2" y="127" transform="rotate(-90 133.2 127)">3</text>
<text x="134.4" y="127" transform="rotate(-90 134.4 127)">4</text>
<text x="135.7" y="127" transform="rotate(-90 135.7 127)">5</text>
<text x="136.9" y="127" transform="rotate(-90 136.9 127)">6</text>
<text x="138.2" y="127" transform="rotate(-90 138.2 127)">7</text>
<text x="139.4" y="127" transform="rotate(-90 139.4 127)">8</text>
<text x="140.7" y="127" transform="rotate(-90 140.7 127)">9</text>
<text x="141.9" y="127.6" transform="rotate(-90 141.9 127.6)">10</text>
<text x="161" y="129.5" transform="rotate(-90 161 129.5)">2</text>
<text x="162.2" y="129.5" transform="rotate(-90 162.2 129.5)">1</text>
<text x="132.4" y="143.2" transform="rotate(-90 132.4 143.2)">VCC</text>
<text x="133.8" y="143.4" transform="rotate(-90 133.8 143.4)">SDA</text>
<text x="135.2" y="141.5" transform="rotate(-90 135.2 141.5)">SCLK</text>
<text x="136.3" y="140.3" transform="rotate(-90 136.3 140.3)">CS</text>
<text x="137.5" y="142" transform="rotate(-90 137.5 142)">RESET</text>
<text x="138.9" y="139.7" transform="rotate(-90 138.9 139.7)">A</text>
<text x="140.1" y="139.7" transform="rotate(-90 140.1 139.7)">K</text>
<text x="141.3" y="140.4" transform="rotate(-90 141.3 140.4)">NC</text>
<text x="142.6" y="140.4" transform="rotate(-90 142.6 140.4)">RS</text>
<text x="160.2" y="142.3" transform="rotate(-90 160.2 142.3)">K</text>
<text x="161.8" y="141.4" transform="rotate(-90 161.8 141.4)">A</text>
<text x="211.8" y="174.6">COMPANY:</text>
<text x="180.4" y="185.3">DRAWN:</text>
<text x="199.3" y="185.3">DATED:</text>
<text x="211.8" y="180.9">TITLE:</text>
<text x="180.4" y="190.3">CHECKED:</text>
<text x="199.3" y="190.3">DATED:</text>
<text x="217" y="190.9">CODE:</text>
<text x="228.9" y="190.9">SIZE:</text>
<text x="247.1" y="190.9">DRAWING NO:</text>
<text x="269.1" y="190.9">REV:</text>
<text x="180.4" y="195.3">QUALITY CONTROL:</text>
<text x="199.3" y="195.3">DATED:</text>
<text x="180.4" y="200.3">RELEASED:</text>
<text x="199.3" y="200.3">DATED:</text>
<text x="211.9" y="202.2">SCALE:</text>
<text x="252.1" y="202.2">SHEET:</text>
<text x="257.5" y="202.2">OF</text>
</g>
</svg>
